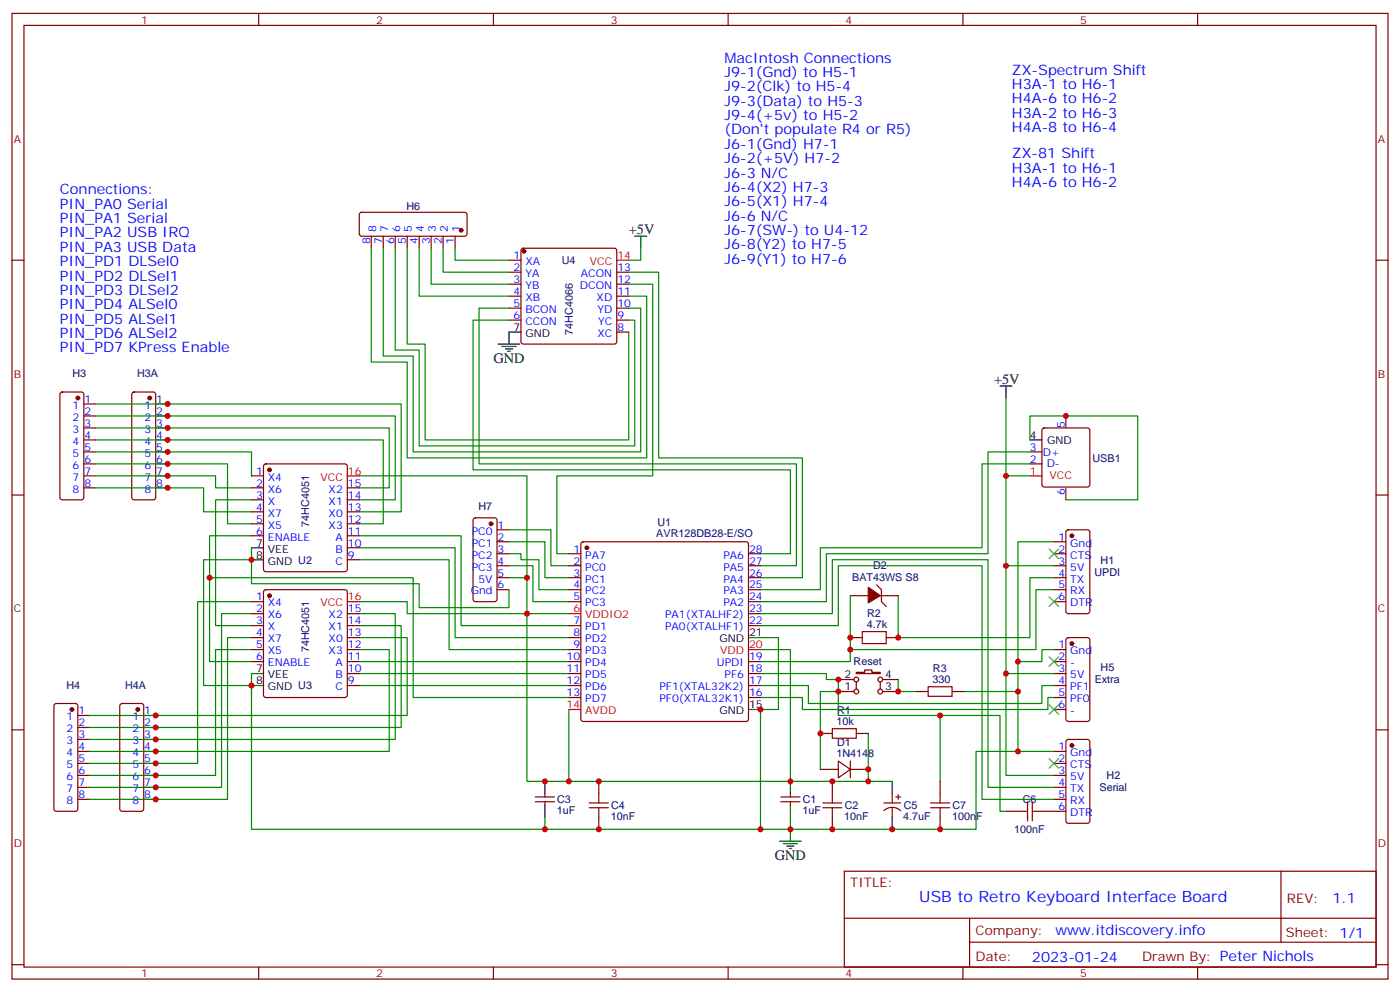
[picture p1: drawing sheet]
<svg xmlns="http://www.w3.org/2000/svg" width="412mm" height="292mm" viewBox="0 0 412 292" stroke-linecap="round" stroke-linejoin="round" font-family="sans-serif">
<g fill="none" stroke="#870000" stroke-width=".35">
<path d="M3.5 4h405.4v284.3h-405.4zM7.1 7.5h398.2v277.3h-398.2zM76.2 4v3.5M145.3 4v3.5M214.5 4v3.5M283.6 4v3.5M352.8 4v3.5M3.5 76.6h3.6M106.1 62.7l.4-.2h30.4l.5 .2 .2 .5v5.7l-.3 .5-.4 .2h-30.4l-.5-.3-.2-.4v-5.7zM109.4 69.6v3.5M112.9 69.6v3.5M116.4 69.6v3.5"/>
<path d="M119.9 69.6v3.5M123.5 69.6v3.5M127 69.6v3.5M130.5 69.6v3.5M134.1 69.6v3.5M149.9 76.6h3.6M153.7 73.3l.5-.2h26.8l.5 .2 .2 .5v26.8l-.3 .5-.4 .2h-26.8l-.5-.2-.2-.5v-26.8zM405.3 76.6h3.6M149.9 80.2h3.6M149.9 83.7h3.6M149.9 87.2h3.6M149.9 90.7h3.6"/>
<path d="M149.9 94.3h3.6M181.7 80.2h3.5M181.7 83.7h3.5M181.7 87.2h3.5M181.7 90.7h3.5M181.7 94.3h3.5M181.7 97.8h3.5M17.9 115.6l.4-.2h5.7l.5 .2 .2 .5v30.4l-.2 .5-.5 .2h-5.7l-.5-.3-.2-.4v-30.4zM24.7 119h3.5M39 115.6l.5-.2h5.7l.5 .2 .2 .5v30.4l-.3 .5-.4 .2h-5.7l-.5-.3-.2-.4v-30.4zM45.9 119h3.5M24.7 122.5h3.5"/>
<path d="M24.7 126h3.5M24.7 129.5h3.5M24.7 133.1h3.5M24.7 136.6h3.5M45.9 122.5h3.5M45.9 126h3.5M45.9 129.5h3.5M45.9 133.1h3.5M45.9 136.6h3.5M77.8 136.8l.5-.2h23.3l.5 .2 .2 .5v30.3l-.2 .5-.5 .2h-23.3l-.5-.2-.2-.5v-30.3zM303.4 133.1h3.5M303.4 136.6h3.5"/>
<path d="M307.2 126.2l.4-.2h12.7l.5 .2 .2 .5v16l-.2 .5-.5 .2h-12.7l-.5-.2-.2-.5v-16zM314 122.5v3.5M3.5 145.8h3.6M24.7 140.1h3.5M24.7 143.7h3.5M45.9 140.1h3.5M45.9 143.7h3.5M74.1 140.1h3.5M74.1 143.7h3.5M74.1 147.2h3.5M74.1 150.7h3.5M74.1 154.2h3.5"/>
<path d="M74.1 157.8h3.5M102.3 143.7h3.5M102.3 147.2h3.5M102.3 150.7h3.5M102.3 154.2h3.5M102.3 157.8h3.5M139.6 152.7l.5-.2h5.6l.6 .4 .1 23.6-.5 .6-5.8 .1-.7-.5-.1-23.5zM146.4 156h3.5M146.4 159.5h3.5M171.3 159.7l.5-.2h48l.5 .2 .2 .5v51.5l-.2 .5-.5 .2h-48l-.5-.2-.2-.5v-51.5zM310.4 159.5h3.6M314 143.7v3.5"/>
<path d="M314.2 156.2l.5-.2h5.6l.7 .4v23.6l-.4 .6-5.9 .1-.7-.5v-23.5zM405.3 145.8h3.6M74.1 177.2h3.5M77.8 173.8l.5-.2h23.3l.5 .2 .2 .5v30.4l-.2 .5-.5 .2h-23.3l-.5-.2-.2-.5v-30.4zM102.3 164.8h3.5M102.3 161.3h3.5M146.4 163.1h3.5M146.4 166.6h3.5M146.4 170.1h3.5M146.4 173.6h3.5M167.6 163.1h3.5M167.6 166.6h3.5"/>
<path d="M167.6 170.1h3.5M167.6 173.6h3.5M167.6 177.2h3.5M220.5 163.1h3.5M220.5 166.6h3.5M220.5 170.1h3.5M220.5 173.6h3.5M220.5 177.2h3.5M250.5 175.4h5.3M258.2 172.2l1.4 1.4v3.6l1.5 1.4M259.3 175.4h5.3M310.4 163.1h3.6"/>
<path d="M310.4 166.6h3.6M310.4 170.1h3.6M310.4 173.6h3.6M310.4 177.2h3.6M74.1 191.3h3.5M74.1 194.8h3.5M74.1 187.7h3.5M74.1 180.7h3.5M74.1 184.2h3.5M102.3 191.3h3.5M102.3 194.8h3.5M102.3 198.3h3.5"/>
<path d="M102.3 187.7h3.5M102.3 180.7h3.5M102.3 184.2h3.5M167.6 191.3h3.5M167.6 194.8h3.5M167.6 198.3h3.5M167.6 187.7h3.5M167.6 184.2h3.5M220.5 194.8h3.5M220.5 198.3h3.5M220.5 180.7h3.5M220.5 184.2h3.5"/>
<path d="M250.5 187.7h3.5M252.2 198h2.5v-.7h2.1v.7h2.5v.3h-7.1zM261.1 187.7h3.5M310.4 191.3h3.6M310.4 194.8h3.6M310.4 198.3h3.6M314.2 188l.5-.3h5.6l.7 .5v23.5l-.4 .7h-5.9l-.7-.4v-23.5zM3.5 214.9h3.6M16.1 207.4l.5-.2h5.6l.5 .2 .2 .5v30.3l-.2 .5-.5 .2h-5.6l-.5-.2-.2-.5v-30.3zM22.9 210.7h3.6M22.9 214.2h3.6M22.9 217.7h3.6"/>
<path d="M35.5 207.4l.5-.2h5.6l.5 .2 .2 .5v30.3l-.2 .5-.5 .2h-5.6l-.5-.2-.2-.5v-30.3zM42.3 210.7h3.6M42.3 214.2h3.6M42.3 217.7h3.6M102.3 201.9h3.5M167.6 201.9h3.5M167.6 205.4h3.5M220.5 201.9h3.5M220.5 205.4h3.5M241.7 216h3.5M246.9 203.6h4.6M246.9 200.1h4.6"/>
<path d="M252.2 200.8v2.1M252.2 216h3.6M259.3 200.8v2.1M260 203.6h4.6M260 200.1h4.6M269.9 203.6h3.5M280.5 203.6h3.5M310.4 201.9h3.6M310.4 205.4h3.6M310.4 208.9h3.6M314.2 217.9l.5-.2h5.6l.7 .5v23.5l-.4 .7h-5.9l-.7-.4v-23.6zM405.3 214.9h3.6"/>
<path d="M22.9 221.3h3.6M22.9 224.8h3.6M22.9 228.3h3.6M22.9 231.8h3.6M22.9 235.4h3.6M42.3 221.3h3.6M42.3 224.8h3.6M42.3 228.3h3.6M42.3 231.8h3.6M42.3 235.4h3.6M157.7 234.7h5.6M157.7 236.1h5.6"/>
<path d="M160.5 233.6v1.1M160.5 236.1v1M176.4 230.1v3.5M230 234.7h5.7M230 236.1h5.7M232.8 233.6v1.1M232.8 236.1v1M241.7 226.6h5.2M245.2 230.1v3.5M246.9 224.1l3.6 2.5-3.6 2.4zM250.5 226.6h5.3M250.5 224.1v4.9"/>
<path d="M260.3 236.4h5M260.4 238.7a3.5 3.5 0 0 1 4.9 0M262.8 233.6v2.8M262.8 237.8v2.9M263.9 234.7h1.4M264.6 234v1.4M276.9 230.1v3.5M296.3 238.9h3.6M306.9 238.9h7.1M310.4 221.3h3.6M310.4 224.8h3.6M310.4 228.3h3.6"/>
<path d="M310.4 231.8h3.6M310.4 235.4h3.6M176.4 240.7v3.5M245.2 240.7v3.5M248.7 256.5h156.6v28.3h-156.6zM276.9 240.7v3.5M377.3 256.6v20.8M248.7 270.4h156.5M285.6 277.4h119.6M285.6 270.4v14.1M3.5 284.1h3.6M76.2 284.8v3.5"/>
<path d="M145.3 284.8v3.5M214.5 284.8v3.5M283.6 284.8v3.5M352.8 284.8v3.5M405.3 284.1h3.6"/>
<circle cx="252.2" cy="203.6" r=".71"/>
<circle cx="252.2" cy="200.1" r=".71"/>
<circle cx="259.3" cy="203.6" r=".71"/>
<circle cx="259.3" cy="200.1" r=".71"/>
</g>
<g fill="#870000" stroke="#870000" stroke-width=".35">
<path d="M255.8 172.9l3.5 2.5-3.5 2.1z"/>
<circle cx="40.6" cy="208.9" r=".53"/>
<circle cx="44.1" cy="117.2" r=".53"/>
<circle cx="22.9" cy="117.2" r=".53"/>
<circle cx="21.2" cy="208.9" r=".53"/>
<circle cx="135.8" cy="67.8" r=".53"/>
<circle cx="144.6" cy="154.2" r=".53"/>
<circle cx="315.7" cy="219.5" r=".53"/>
<circle cx="315.7" cy="157.8" r=".53"/>
<circle cx="315.7" cy="189.5" r=".53"/>
<circle cx="154.3" cy="74" r=".53"/>
<circle cx="79.4" cy="138.4" r=".53"/>
<circle cx="79.4" cy="175.4" r=".53"/>
<circle cx="172.9" cy="161.3" r=".53"/>
</g>
<g fill="none" stroke="#000" stroke-width=".35">
<path d="M187 69.6h3.5M188.7 69.6v3.5M153.5 97.8h-3.6v3.5M146.8 101.3h6.3M147.8 102h4.2M148.9 102.7h2.1M149.6 103.4h.7M294.6 113.7h3.5M296.3 113.7v3.5M303.4 129.5h3.5M74.1 161.3h3.5M74.1 164.8h3.5"/>
<path d="M74.1 198.3h3.5M220.5 187.7h3.5M74.1 201.9h3.5M220.5 208.9h3.5M160.5 230.1v3.5M160.5 237.1v3.6M232.8 230.1v3.5M232.8 237.1v3.6M262.8 230.1v3.5M229.7 247.7h6.3M230.7 248.4h4.2M231.8 249.1h2.1"/>
<path d="M232.5 249.8h.7M232.8 244.2v3.5M262.8 240.7v3.5"/>
</g>
<g fill="none" stroke="#008700" stroke-width=".35">
<path d="M109.4 73.1v33.5h10.5v28.2h70.6v-47.6h-5.3M112.9 73.1v31.7h8.8v28.3h67v-42.4h-3.5M116.4 73.1v30h7.1v28.2h63.5v-37h-1.8M119.9 73.1v28.2h5.3v28.2h60v-31.7M123.5 73.1v14.1h26.4M127 73.1v10.6h22.9M130.5 73.1v7.1h19.4M134.1 73.1v3.5h15.8M188.7 73.1v3.5h-3.5M149.9 94.3h-10.6v44.1h93.5v24.7h-8.8M149.9 90.7h-8.8v45.9h93.5v30h-10.6M185.2 83.7h7.1v56.4h-28.3v23h3.6"/>
<path d="M185.2 80.2h8.8v54.6h42.4v35.3h-12.4M28.2 119h90v31.7h-12.4M296.3 117.2v49.4h14.1M28.2 122.5h88.2v24.7h-10.6M28.2 126h86.5v17.7h-8.9M28.2 129.5h84.7v24.7h-7.1M28.2 133.1h45.9v7M28.2 136.6h38.8v17.6h7.1M303.4 129.5v-7h31.7v24.7h-21.1M303.4 133.1h-12.4v30h-47.6v14.1h-19.4M303.4 136.6h-14.1v24.7h-47.6v12.3h-17.7M28.2 140.1h35.3v3.6h10.6"/>
<path d="M28.2 143.7h31.8v7h14.1M74.1 157.8h-12.4v12.3h60v35.3h45.9M74.1 147.2h-10.6v37h10.6M105.8 140.1h49.4v40.6h-35.3v-3.5h-14.1M105.8 157.8h30v26.4h31.8M149.9 159.5h10.6v10.6h7.1M149.9 156h12.4v10.6h5.3M296.3 140.1h7.1M310.4 159.5h-10.5v61.8h10.5M61.7 170.1v24.7h12.4M74.1 177.2h-15.9v47.6h-31.7M74.1 161.3v3.5"/>
<path d="M105.8 161.3h28.3v26.4h33.5M105.8 164.8h26.5v26.5h35.3M149.9 173.6v5.3h-26.4v-7h-49.4v-7.1h-14.1v37.1h14.1v42.3h149.9M149.9 166.6h7.1v10.6h10.6M149.9 163.1h3.6v1.7h5.2v8.8h8.9M149.9 170.1h5.3M250.5 175.4v19.4h-26.5M296.3 166.6v61.7h14.1M310.4 170.1h-7v17.6h-38.8v-12.3M310.4 173.6h-5.2v17.7h-54.7M74.1 191.3h-10.6v37h-37M74.1 180.7h-8.8v51.1h-38.8"/>
<path d="M74.1 187.7h-7.1v47.7h-40.5M74.1 198.3v3.6M105.8 187.7h14.1v23h-93.4M105.8 184.2h12.4v30h-91.7M105.8 180.7h10.6v37h-89.9M105.8 191.3h8.9v30h-88.2M105.8 194.8h61.8M105.8 198.3h61.8M167.6 180.7h-12.4v49.4h12.4M224 187.7h5.3v21.2h-5.3v35.3h8.8M224 198.3h19.4v1.8h3.5v10.6h30v19.4M224 191.3h8.8v38.8h30"/>
<path d="M224 184.2h22.9v-17.6h42.4v68.8h21.1M224 180.7h21.2v-15.9h45.8v67h19.4M296.3 198.3h14.1M310.4 191.3h-3.5v3.5h-7M105.8 201.9h61.8M167.6 208.9v21.2h65.2M224 205.4h12.4v3.5h72.3v-3.5h1.7M224 201.9h14.1v5.3h68.8v-5.3h3.5M246.9 203.6h-5.2v23M255.8 216v14.1M264.6 200.1v3.5h5.3M276.9 210.7h17.7v28.2h1.7"/>
<path d="M284 203.6h15.9M299.9 221.3h-12.4v22.9h-54.7M160.5 240.7v3.5M232.8 240.7v3.5"/>
</g>
<path d="M309 161.6l2.9 2.9M309 175.8l2.9 2.8M311.9 161.6l-2.9 2.9M311.9 175.8l-2.9 2.8M309 193.4l2.9 2.8M311.9 193.4l-2.9 2.8M309 207.5l2.9 2.8M311.9 207.5l-2.9 2.8M309 223.4l2.9 2.8M311.9 223.4l-2.9 2.8" fill="none" stroke="#3c3" stroke-width=".35"/>
<path d="M181.7 76.6h3.5M102.3 140.1h3.5M303.4 140.1h3.5M102.3 177.2h3.5M167.6 180.7h3.5M220.5 191.3h3.5M167.6 208.9h3.5" fill="none" stroke="#f00" stroke-width=".35"/>
<g fill="none" stroke="#a10000" stroke-width=".35">
<path d="M254 186h7.1v3.5h-7.1zM245.2 214.6h7v2.8h-7zM273.4 202.2h7.1v2.8h-7.1zM173.6 236.4h5.6M173.6 237.8h5.6M176.4 233.6v2.8M176.4 237.8v2.9M242.4 236.4h5.6M242.4 237.8h5.6M245.2 233.6v2.8M245.2 237.8v2.9M274.1 236.4h5.7"/>
<path d="M274.1 237.8h5.7M276.9 233.6v2.8M276.9 237.8v2.9M299.9 238.9h2.8M302.7 236.1v5.6M304.1 238.9h2.8M304.1 236.1v5.6"/>
</g>
<g fill="#c00">
<circle cx="232.8" cy="244.2" r=".88"/>
<circle cx="299.9" cy="221.3" r=".88"/>
<circle cx="246.9" cy="203.6" r=".88"/>
<circle cx="299.9" cy="203.6" r=".88"/>
<circle cx="232.8" cy="230.1" r=".88"/>
<circle cx="167.6" cy="230.1" r=".88"/>
<circle cx="155.2" cy="180.7" r=".88"/>
<circle cx="250.5" cy="191.3" r=".88"/>
<circle cx="255.8" cy="230.1" r=".88"/>
<circle cx="276.9" cy="210.7" r=".88"/>
<circle cx="74.1" cy="164.8" r=".88"/>
<circle cx="155.2" cy="170.1" r=".88"/>
<circle cx="74.1" cy="201.9" r=".88"/>
<circle cx="45.9" cy="214.2" r=".88"/>
<circle cx="45.9" cy="217.7" r=".88"/>
<circle cx="45.9" cy="221.3" r=".88"/>
<circle cx="45.9" cy="224.8" r=".88"/>
<circle cx="45.9" cy="228.3" r=".88"/>
<circle cx="45.9" cy="210.7" r=".88"/>
<circle cx="45.9" cy="231.8" r=".88"/>
<circle cx="45.9" cy="235.4" r=".88"/>
<circle cx="61.7" cy="170.1" r=".88"/>
<circle cx="49.4" cy="119" r=".88"/>
<circle cx="49.4" cy="122.5" r=".88"/>
<circle cx="49.4" cy="126" r=".88"/>
<circle cx="49.4" cy="129.5" r=".88"/>
<circle cx="49.4" cy="133.1" r=".88"/>
<circle cx="49.4" cy="136.6" r=".88"/>
<circle cx="49.4" cy="140.1" r=".88"/>
<circle cx="49.4" cy="143.7" r=".88"/>
<circle cx="314" cy="122.5" r=".88"/>
<circle cx="296.3" cy="140.1" r=".88"/>
<circle cx="296.3" cy="166.6" r=".88"/>
<circle cx="299.9" cy="194.8" r=".88"/>
<circle cx="296.3" cy="198.3" r=".88"/>
<circle cx="245.2" cy="230.1" r=".88"/>
<circle cx="245.2" cy="244.2" r=".88"/>
<circle cx="160.5" cy="230.1" r=".88"/>
<circle cx="176.4" cy="230.1" r=".88"/>
<circle cx="176.4" cy="244.2" r=".88"/>
<circle cx="160.5" cy="244.2" r=".88"/>
<circle cx="276.9" cy="244.2" r=".88"/>
<circle cx="255.8" cy="226.6" r=".88"/>
<circle cx="241.7" cy="216" r=".88"/>
<circle cx="264.6" cy="187.7" r=".88"/>
<circle cx="250.5" cy="187.7" r=".88"/>
<circle cx="246.9" cy="200.1" r=".88"/>
<circle cx="264.6" cy="203.6" r=".88"/>
<circle cx="262.8" cy="244.2" r=".88"/>
<circle cx="224" cy="208.9" r=".88"/>
<circle cx="224" cy="244.2" r=".88"/>
</g>
<text font-size="4.6" fill="#00f" x="270.8" y="265.6">USB to Retro Keyboard Interface Board</text>
<g font-size="4.2" fill="#00f">
<text x="213.4" y="18.4">MacIntosh Connections</text>
<text x="213.4" y="22.6">J9-1(Gnd) to H5-1</text>
<text x="298.1" y="21.9">ZX-Spectrum Shift</text>
<text x="213.4" y="26.9">J9-2(Clk) to H5-4</text>
<text x="298.1" y="26.2">H3A-1 to H6-1</text>
<text x="213.4" y="31.1">J9-3(Data) to H5-3</text>
<text x="213.4" y="35.3">J9-4(+5v) to H5-2</text>
<text x="298.1" y="30.4">H4A-6 to H6-2</text>
<text x="298.1" y="34.6">H3A-2 to H6-3</text>
<text x="213.4" y="39.6">(Don't populate R4 or R5)</text>
<text x="298.1" y="38.9">H4A-8 to H6-4</text>
<text x="213.4" y="43.8">J6-1(Gnd) H7-1</text>
<text x="298.1" y="46.6">ZX-81 Shift</text>
<text x="213.4" y="48">J6-2(+5V) H7-2</text>
<text x="213.4" y="52.3">J6-3 N/C</text>
<text x="298.1" y="50.9">H3A-1 to H6-1</text>
<text x="17.6" y="57.2">Connections:</text>
<text x="213.4" y="56.5">J6-4(X2) H7-3</text>
<text x="298.1" y="55.1">H4A-6 to H6-2</text>
<text x="17.6" y="61.5">PIN_PA0 Serial</text>
<text x="17.6" y="65.7">PIN_PA1 Serial</text>
<text x="213.4" y="60.7">J6-5(X1) H7-4</text>
<text x="213.4" y="65">J6-6 N/C</text>
<text x="17.6" y="69.9">PIN_PA2 USB IRQ</text>
<text x="213.4" y="69.2">J6-7(SW-) to U4-12</text>
<text x="17.6" y="74.2">PIN_PA3 USB Data</text>
<text x="213.4" y="73.4">J6-8(Y2) to H7-5</text>
<text x="213.4" y="77.7">J6-9(Y1) to H7-6</text>
<text x="17.6" y="78.4">PIN_PD1 DLSel0</text>
<text x="17.6" y="82.6">PIN_PD2 DLSel1</text>
<text x="17.6" y="86.9">PIN_PD3 DLSel2</text>
<text x="17.6" y="91.1">PIN_PD4 ALSel0</text>
<text x="17.6" y="95.3">PIN_PD5 ALSel1</text>
<text x="17.6" y="99.6">PIN_PD6 ALSel2</text>
<text x="17.6" y="103.8">PIN_PD7 KPress Enable</text>
<text x="392.5" y="265.8">1.1</text>
<text x="310.9" y="275.4">www.itdiscovery.info</text>
<text x="304" y="283.2">2023-01-24</text>
</g>
<g font-size="4.2">
<text x="185.2" y="68.9">+5V</text>
<text x="145.3" y="107">GND</text>
<text x="292.8" y="113">+5V</text>
<text x="228.2" y="253.4">GND</text>
</g>
<g font-size="3.9" fill="#800">
<text x="250.5" y="261.1">TITLE:</text>
<text x="379.1" y="265.8">REV:</text>
<text x="287.4" y="275.3">Company:</text>
<text x="378.7" y="275.9">Sheet: 1/1</text>
<text x="287.4" y="283">Date:</text>
<text x="336.4" y="283.1">Drawn By: Peter Nichols</text>
</g>
<g font-size="3.2" fill="#800">
<text x="41.6" y="6.9">1</text>
<text x="110.8" y="6.9">2</text>
<text x="179.9" y="6.9">3</text>
<text x="249.1" y="6.9">4</text>
<text x="318.2" y="6.9">5</text>
<text x="4.1" y="42.1">A</text>
<text x="405.9" y="42.1">A</text>
<text x="4.1" y="111.2">B</text>
<text x="405.9" y="111.2">B</text>
<text x="4.1" y="180.3">C</text>
<text x="405.9" y="180.3">C</text>
<text x="4.1" y="249.5">D</text>
<text x="405.9" y="249.5">D</text>
<text x="41.6" y="287.8">1</text>
<text x="110.8" y="287.8">2</text>
<text x="179.9" y="287.8">3</text>
<text x="249.1" y="287.8">4</text>
<text x="318.2" y="287.8">5</text>
</g>
<g font-size="3.2" fill="#000080">
<text x="119.8" y="61.9">H6</text>
<text x="165.5" y="77.8">U4</text>
<text x="168.7" y="98.6" transform="rotate(-90 168.7 98.6)">74HC4066</text>
<text x="21.3" y="111">H3</text>
<text x="40.4" y="111">H3A</text>
<text x="321.8" y="136">USB1</text>
<text x="91.1" y="155.1" transform="rotate(-90 91.1 155.1)">74HC4051</text>
<text x="140.9" y="150.1">H7</text>
<text x="193.7" y="154.9">U1</text>
<text x="193.3" y="158">AVR128DB28-E/SO</text>
<text x="257.2" y="167.7">D2</text>
<text x="324.2" y="165.9">H1</text>
<text x="251" y="171.2">BAT43WS S8</text>
<text x="322.4" y="169.5">UPDI</text>
<text x="255.3" y="184.9">4.7k</text>
<text x="255.4" y="181.7">R2</text>
<text x="91.1" y="192.1" transform="rotate(-90 91.1 192.1)">74HC4051</text>
<text x="251.5" y="195.9">Reset</text>
<text x="274.8" y="197.9">R3</text>
<text x="324.2" y="197.7">H5</text>
<text x="19.6" y="202.7">H4</text>
<text x="36.8" y="202.7">H4A</text>
<text x="274.7" y="201.2">330</text>
<text x="322.5" y="201.2">Extra</text>
<text x="246.4" y="213.5">10k</text>
<text x="246.6" y="210.3">R1</text>
<text x="246.6" y="219.8">D1</text>
<text x="246.4" y="223">1N4148</text>
<text x="323.9" y="233">Serial</text>
<text x="326" y="229.4">H2</text>
<text x="164" y="239.7">1uF</text>
<text x="164.1" y="236.5">C3</text>
<text x="180" y="238.3">C4</text>
<text x="236.4" y="239.7">1uF</text>
<text x="236.5" y="236.5">C1</text>
<text x="248.8" y="238.3">C2</text>
<text x="266.2" y="238.3">C5</text>
<text x="280.6" y="238.3">C7</text>
<text x="301.3" y="236.5">C6</text>
<text x="179.9" y="241.5">10nF</text>
<text x="248.7" y="241.5">10nF</text>
<text x="266" y="241.5">4.7uF</text>
<text x="280.5" y="241.5">100nF</text>
<text x="298.7" y="245.3">100nF</text>
</g>
<g font-size="3.2" fill="#00f">
<text x="109" y="71.8" transform="rotate(-90 109 71.8)">8</text>
<text x="110.8" y="68.3" transform="rotate(-90 110.8 68.3)">8</text>
<text x="112.5" y="71.8" transform="rotate(-90 112.5 71.8)">7</text>
<text x="114.3" y="68.3" transform="rotate(-90 114.3 68.3)">7</text>
<text x="116.1" y="71.8" transform="rotate(-90 116.1 71.8)">6</text>
<text x="117.8" y="68.3" transform="rotate(-90 117.8 68.3)">6</text>
<text x="119.6" y="71.8" transform="rotate(-90 119.6 71.8)">5</text>
<text x="121.4" y="68.3" transform="rotate(-90 121.4 68.3)">5</text>
<text x="123.1" y="71.8" transform="rotate(-90 123.1 71.8)">4</text>
<text x="124.9" y="68.3" transform="rotate(-90 124.9 68.3)">4</text>
<text x="126.6" y="71.8" transform="rotate(-90 126.6 71.8)">3</text>
<text x="128.4" y="68.3" transform="rotate(-90 128.4 68.3)">3</text>
<text x="130.2" y="71.8" transform="rotate(-90 130.2 71.8)">2</text>
<text x="131.9" y="68.3" transform="rotate(-90 131.9 68.3)">2</text>
<text x="133.7" y="71.8" transform="rotate(-90 133.7 71.8)">1</text>
<text x="135.5" y="68.3" transform="rotate(-90 135.5 68.3)">1</text>
<text x="151.3" y="76.3">1</text>
<text x="151.3" y="79.8">2</text>
<text x="151.3" y="83.3">3</text>
<text x="154.8" y="78">XA</text>
<text x="154.8" y="81.6">YA</text>
<text x="171.1" y="81.6">ACON</text>
<text x="181.9" y="83.3">12</text>
<text x="181.9" y="79.8">13</text>
<text x="151.3" y="86.9">4</text>
<text x="154.8" y="85.1">YB</text>
<text x="154.8" y="88.6">XB</text>
<text x="170.8" y="85.1">DCON</text>
<text x="175.8" y="88.6">XD</text>
<text x="181.9" y="86.9">11</text>
<text x="151.3" y="90.4">5</text>
<text x="151.3" y="93.9">6</text>
<text x="154.8" y="92.1">BCON</text>
<text x="154.8" y="95.7">CCON</text>
<text x="176" y="92.1">YD</text>
<text x="176.2" y="95.7">YC</text>
<text x="181.9" y="93.9">9</text>
<text x="181.9" y="90.4">10</text>
<text x="176" y="99.2">XC</text>
<text x="181.9" y="97.4">8</text>
<text x="24.9" y="118.6">1</text>
<text x="46" y="118.6">1</text>
<text x="21.4" y="120.4">1</text>
<text x="21.4" y="123.9">2</text>
<text x="24.9" y="122.1">2</text>
<text x="24.9" y="125.7">3</text>
<text x="42.5" y="120.4">1</text>
<text x="42.5" y="123.9">2</text>
<text x="46" y="122.1">2</text>
<text x="46" y="125.7">3</text>
<text x="21.4" y="127.4">3</text>
<text x="21.4" y="131">4</text>
<text x="24.9" y="129.2">4</text>
<text x="42.5" y="127.4">3</text>
<text x="42.5" y="131">4</text>
<text x="46" y="129.2">4</text>
<text x="313.6" y="126" transform="rotate(-90 313.6 126)">5</text>
<text x="21.4" y="134.5">5</text>
<text x="24.9" y="132.7">5</text>
<text x="24.9" y="136.2">6</text>
<text x="42.5" y="134.5">5</text>
<text x="46" y="132.7">5</text>
<text x="46" y="136.2">6</text>
<text x="303.4" y="132.7">3</text>
<text x="303.4" y="136.2">2</text>
<text x="307.2" y="134.1">D+</text>
<text x="308.3" y="137.7">D-</text>
<text x="21.4" y="138">6</text>
<text x="21.4" y="141.5">7</text>
<text x="24.9" y="139.8">7</text>
<text x="24.9" y="143.3">8</text>
<text x="42.5" y="138">6</text>
<text x="42.5" y="141.5">7</text>
<text x="46" y="139.8">7</text>
<text x="46" y="143.3">8</text>
<text x="75.4" y="139.8">1</text>
<text x="75.4" y="143.3">2</text>
<text x="78.9" y="141.5">X4</text>
<text x="102.5" y="143.3">15</text>
<text x="21.4" y="145.1">8</text>
<text x="42.5" y="145.1">8</text>
<text x="75.4" y="146.8">3</text>
<text x="78.9" y="145.1">X6</text>
<text x="78.9" y="148.6">X</text>
<text x="96.8" y="148.6">X1</text>
<text x="96.8" y="145.1">X2</text>
<text x="102.5" y="146.8">14</text>
<text x="313.6" y="145.7" transform="rotate(-90 313.6 145.7)">6</text>
<text x="75.4" y="150.4">4</text>
<text x="75.4" y="153.9">5</text>
<text x="78.9" y="152.1">X7</text>
<text x="78.9" y="155.6">X5</text>
<text x="96.8" y="155.6">X3</text>
<text x="96.8" y="152.1">X0</text>
<text x="102.5" y="153.9">12</text>
<text x="102.5" y="150.4">13</text>
<text x="146.6" y="155.6">1</text>
<text x="75.4" y="157.4">6</text>
<text x="78.9" y="159.2">ENABLE</text>
<text x="98.8" y="159.2">A</text>
<text x="102.5" y="160.9">10</text>
<text x="102.5" y="157.4">11</text>
<text x="139" y="157.4">PC0</text>
<text x="139" y="160.9">PC1</text>
<text x="146.6" y="159.2">2</text>
<text x="311.8" y="159.2">1</text>
<text x="315.3" y="160.9">Gnd</text>
<text x="98.8" y="166.2">C</text>
<text x="98.8" y="162.7">B</text>
<text x="102.5" y="164.5">9</text>
<text x="139" y="164.5">PC2</text>
<text x="139" y="168">PC3</text>
<text x="146.6" y="162.7">3</text>
<text x="146.6" y="166.2">4</text>
<text x="168.9" y="162.7">1</text>
<text x="168.9" y="166.2">2</text>
<text x="172.4" y="164.5">PA7</text>
<text x="172.4" y="168">PC0</text>
<text x="213.1" y="168">PA5</text>
<text x="213.1" y="164.5">PA6</text>
<text x="220.7" y="166.2">27</text>
<text x="220.7" y="162.7">28</text>
<text x="311.8" y="162.7">2</text>
<text x="311.8" y="166.2">3</text>
<text x="315.3" y="164.5">CTS</text>
<text x="315.3" y="168">5V</text>
<text x="140.9" y="171.5">5V</text>
<text x="146.6" y="169.8">5</text>
<text x="146.6" y="173.3">6</text>
<text x="168.9" y="169.8">3</text>
<text x="168.9" y="173.3">4</text>
<text x="172.4" y="171.5">PC1</text>
<text x="213.1" y="171.5">PA4</text>
<text x="220.7" y="173.3">25</text>
<text x="220.7" y="169.8">26</text>
<text x="311.8" y="169.8">4</text>
<text x="311.8" y="173.3">5</text>
<text x="315.3" y="171.5">TX</text>
<text x="75.4" y="176.8">1</text>
<text x="78.9" y="178.6">X4</text>
<text x="138.7" y="175">Gnd</text>
<text x="168.9" y="176.8">5</text>
<text x="172.4" y="175">PC2</text>
<text x="172.4" y="178.6">PC3</text>
<text x="213.1" y="178.6">PA2</text>
<text x="213.1" y="175">PA3</text>
<text x="220.7" y="176.8">24</text>
<text x="311.8" y="176.8">6</text>
<text x="315.3" y="175">RX</text>
<text x="315.3" y="178.6">DTR</text>
<text x="75.4" y="180.3">2</text>
<text x="75.4" y="183.9">3</text>
<text x="78.9" y="182.1">X6</text>
<text x="78.9" y="185.6">X</text>
<text x="96.8" y="185.6">X1</text>
<text x="96.8" y="182.1">X2</text>
<text x="102.5" y="183.9">14</text>
<text x="102.5" y="180.3">15</text>
<text x="168.9" y="183.9">7</text>
<text x="172.4" y="185.6">PD1</text>
<text x="195.9" y="185.6">PA0(XTALHF1)</text>
<text x="195.9" y="182.1">PA1(XTALHF2)</text>
<text x="220.7" y="183.9">22</text>
<text x="220.7" y="180.3">23</text>
<text x="75.4" y="187.4">4</text>
<text x="75.4" y="190.9">5</text>
<text x="78.9" y="189.2">X7</text>
<text x="96.8" y="189.2">X0</text>
<text x="102.5" y="190.9">12</text>
<text x="102.5" y="187.4">13</text>
<text x="168.9" y="187.4">8</text>
<text x="168.9" y="190.9">9</text>
<text x="172.4" y="189.2">PD2</text>
<text x="311.8" y="190.9">1</text>
<text x="75.4" y="194.5">6</text>
<text x="78.9" y="192.7">X5</text>
<text x="78.9" y="196.2">ENABLE</text>
<text x="96.8" y="192.7">X3</text>
<text x="98.8" y="196.2">A</text>
<text x="102.5" y="198">10</text>
<text x="102.5" y="194.5">11</text>
<text x="166.9" y="194.5">10</text>
<text x="166.9" y="198">11</text>
<text x="172.4" y="192.7">PD3</text>
<text x="172.4" y="196.2">PD4</text>
<text x="211.2" y="196.2">UPDI</text>
<text x="220.7" y="198">18</text>
<text x="220.7" y="194.5">19</text>
<text x="311.8" y="194.5">2</text>
<text x="311.8" y="198">3</text>
<text x="315.3" y="192.7">Gnd</text>
<text x="315.3" y="196.2">-</text>
<text x="98.8" y="203.3">C</text>
<text x="98.8" y="199.7">B</text>
<text x="102.5" y="201.5">9</text>
<text x="166.9" y="201.5">12</text>
<text x="172.4" y="199.7">PD5</text>
<text x="172.4" y="203.3">PD6</text>
<text x="194.2" y="203.3">PF1(XTAL32K2)</text>
<text x="213.4" y="199.7">PF6</text>
<text x="220.7" y="201.5">17</text>
<text x="311.8" y="201.5">4</text>
<text x="315.3" y="199.7">5V</text>
<text x="315.3" y="203.3">PF1</text>
<text x="166.9" y="205">13</text>
<text x="172.4" y="206.8">PD7</text>
<text x="194.2" y="206.8">PF0(XTAL32K1)</text>
<text x="220.7" y="205">16</text>
<text x="311.8" y="205">5</text>
<text x="311.8" y="208.6">6</text>
<text x="315.3" y="206.8">PF0</text>
<text x="19.6" y="212.1">1</text>
<text x="19.6" y="215.6">2</text>
<text x="23.1" y="210.3">1</text>
<text x="23.1" y="213.9">2</text>
<text x="39" y="212.1">1</text>
<text x="39" y="215.6">2</text>
<text x="42.5" y="210.3">1</text>
<text x="42.5" y="213.9">2</text>
<text x="315.3" y="210.3">-</text>
<text x="19.6" y="219.1">3</text>
<text x="23.1" y="217.4">3</text>
<text x="23.1" y="220.9">4</text>
<text x="39" y="219.1">3</text>
<text x="42.5" y="217.4">3</text>
<text x="42.5" y="220.9">4</text>
<text x="311.8" y="220.9">1</text>
<text x="19.6" y="222.7">4</text>
<text x="19.6" y="226.2">5</text>
<text x="23.1" y="224.4">5</text>
<text x="23.1" y="228">6</text>
<text x="39" y="222.7">4</text>
<text x="39" y="226.2">5</text>
<text x="42.5" y="224.4">5</text>
<text x="42.5" y="228">6</text>
<text x="311.8" y="224.4">2</text>
<text x="311.8" y="228">3</text>
<text x="315.3" y="222.7">Gnd</text>
<text x="315.3" y="226.2">CTS</text>
<text x="19.6" y="229.7">6</text>
<text x="19.6" y="233.3">7</text>
<text x="23.1" y="231.5">7</text>
<text x="39" y="229.7">6</text>
<text x="39" y="233.3">7</text>
<text x="42.5" y="231.5">7</text>
<text x="311.8" y="231.5">4</text>
<text x="315.3" y="229.7">5V</text>
<text x="315.3" y="233.3">TX</text>
<text x="19.6" y="236.8">8</text>
<text x="23.1" y="235">8</text>
<text x="39" y="236.8">8</text>
<text x="42.5" y="235">8</text>
<text x="311.8" y="235">5</text>
<text x="311.8" y="238.5">6</text>
<text x="315.3" y="236.8">RX</text>
<text x="315.3" y="240.3">DTR</text>
</g>
<g font-size="3.2" fill="#f00">
<text x="181.9" y="76.3">14</text>
<text x="173.8" y="78">VCC</text>
<text x="94.4" y="141.5">VCC</text>
<text x="102.5" y="139.8">16</text>
<text x="303.4" y="139.8">1</text>
<text x="309.1" y="141.2">VCC</text>
<text x="94.4" y="178.6">VCC</text>
<text x="102.5" y="176.8">16</text>
<text x="168.9" y="180.3">6</text>
<text x="172.4" y="182.1">VDDIO2</text>
<text x="220.7" y="190.9">20</text>
<text x="212.1" y="192.7">VDD</text>
<text x="166.9" y="208.6">14</text>
<text x="172.4" y="210.3">AVDD</text>
</g>
<g font-size="3.2">
<text x="151.3" y="97.4">7</text>
<text x="154.8" y="99.2">GND</text>
<text x="303.4" y="129.2">4</text>
<text x="308.5" y="130.6">GND</text>
<text x="75.4" y="160.9">7</text>
<text x="75.4" y="164.5">8</text>
<text x="78.9" y="162.7">VEE</text>
<text x="78.9" y="166.2">GND U2</text>
<text x="211.9" y="189.2">GND</text>
<text x="220.7" y="187.4">21</text>
<text x="75.4" y="198">7</text>
<text x="75.4" y="201.5">8</text>
<text x="78.9" y="199.7">VEE</text>
<text x="78.9" y="203.3">GND U3</text>
<text x="248.8" y="203.3">1</text>
<text x="248.8" y="199.7">2</text>
<text x="260.7" y="203.3">3</text>
<text x="260.7" y="199.7">4</text>
<text x="220.7" y="208.6">15</text>
<text x="211.9" y="210.3">GND</text>
</g>
</svg>
